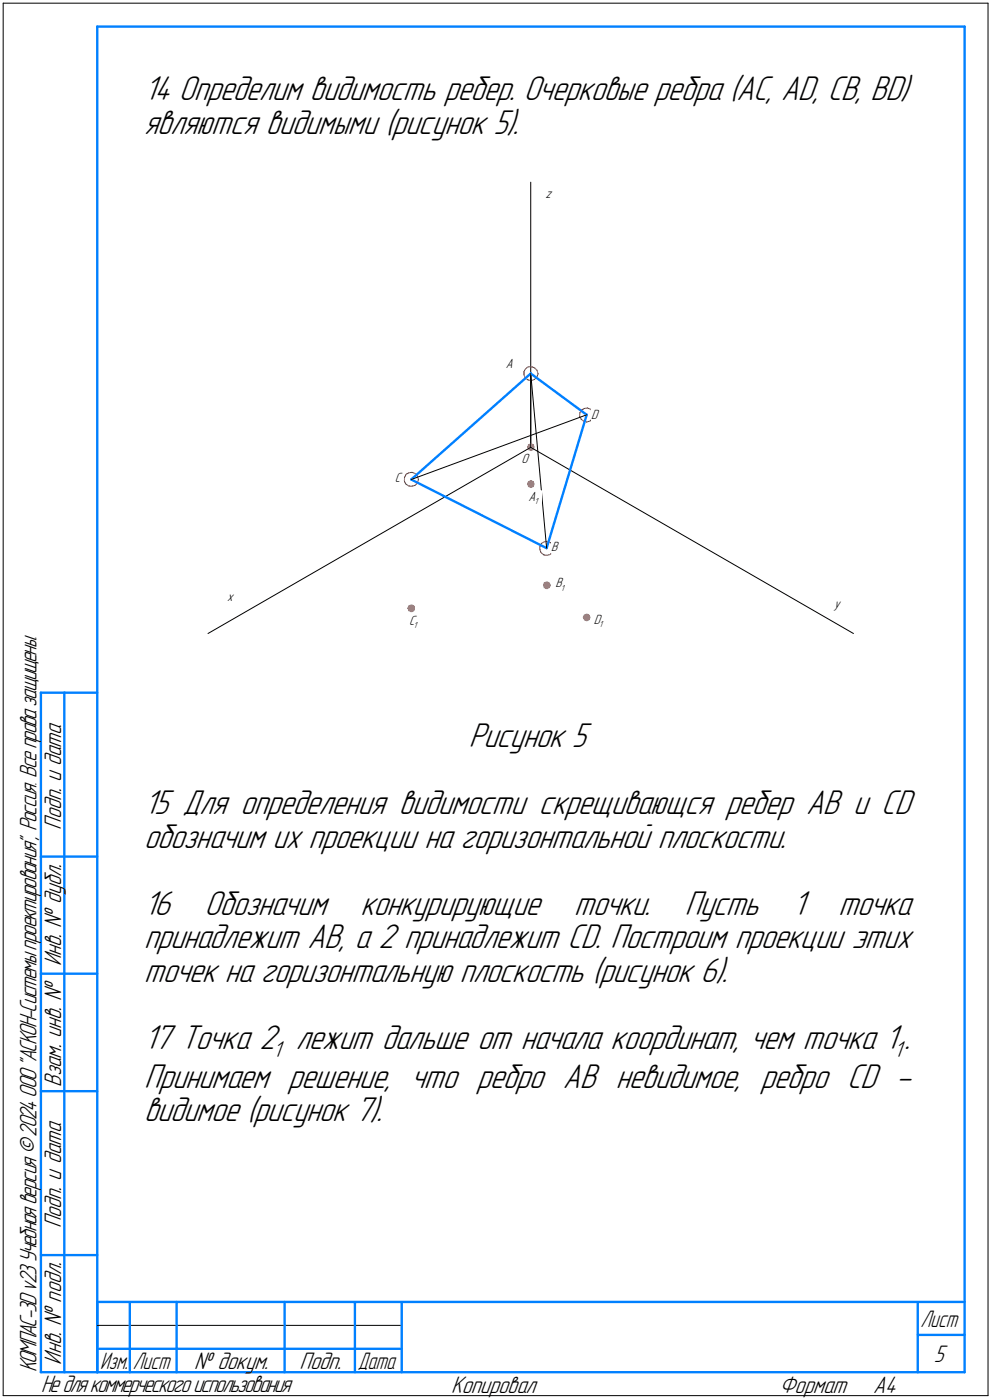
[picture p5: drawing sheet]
<svg xmlns="http://www.w3.org/2000/svg" width="212mm" height="299mm" viewBox="0 0 212 299" stroke-linecap="round" stroke-linejoin="round" font-family="sans-serif">
<path d="M.7 .7h210zM.7 .7v297zM210.7 .7v297zM113.2 38.9v56.5zM113.2 79.7v15.7zM113.2 79.7l3.4 37.2zM113.2 95.4l68.8 39.7zM87.7 102.3l37.4-13.8zM44.4 135.1l68.8-39.7zM.7 297.7h210zM20.7 282.7h65z" fill="none" stroke="#000" stroke-width=".21"/>
<g fill="none" stroke="#0080ff" stroke-width=".51">
<path d="M20.7 5.7h185zM20.7 5.7v287zM205.7 5.7v287zM113.2 79.7l11.9 8.8zM125.1 88.5l-8.5 28.4zM87.7 102.3l28.9 14.6zM87.7 102.3l25.5-22.6zM8.7 147.7v145zM8.7 147.7h12zM13.7 147.7v145zM8.7 182.7h12zM8.7 207.7h12z"/>
<path d="M8.7 232.7h12zM8.7 267.7h12zM20.7 277.7h185zM20.7 277.7v15zM27.7 277.7v15zM37.7 277.7v15zM60.7 277.7v15zM75.7 277.7v15zM85.7 277.7v15zM195.7 277.7v15zM8.7 292.7h12zM20.7 292.7h185z"/>
<path d="M20.7 287.7h7zM27.7 287.7h10zM37.7 287.7h23zM60.7 287.7h15zM75.7 287.7h10zM195.7 284.7h10z"/>
</g>
<g fill="#ff8080" stroke="#ff8080" stroke-width=".21">
<path d="M113 94.7h.5zM112.9 94.7h.7zM112.6 94.8h1.2zM112.6 94.9h1.3zM112.6 95h1.3zM112.6 95.1h1.3zM112.5 95.2h1.5zM112.5 95.2h1.5zM112.5 95.3h1.5zM112.4 95.4h1.6zM112.5 95.5h1.5zM112.5 95.6h1.5zM112.5 95.7h1.4zM112.6 95.8h1.3zM112.6 95.8h1.3zM112.6 95.9h1.2zM112.9 96h.7zM113 96.1h.5z"/>
<path d="M113 102.5h.5zM112.9 102.6h.7zM112.6 102.7h1.2zM112.6 102.8h1.3zM112.6 102.9h1.3zM112.5 103h1.4zM112.5 103h1.5zM112.5 103.1h1.5zM112.4 103.2h1.6zM112.5 103.3h1.5zM112.5 103.4h1.5zM112.5 103.5h1.5zM112.6 103.5h1.3zM112.6 103.6h1.3zM112.6 103.7h1.3zM112.6 103.8h1.2zM112.9 103.9h.7zM113 104h.5z"/>
<path d="M116.4 124.1h.4zM116.2 124.2h.8zM116 124.3h1.2zM116 124.4h1.3zM116 124.5h1.3zM115.9 124.5h1.4zM115.9 124.6h1.4zM115.9 124.7h1.5zM115.8 124.8h1.6zM115.9 124.9h1.5zM115.9 125h1.5zM115.9 125.1h1.4zM116 125.1h1.3zM116 125.2h1.3zM116 125.3h1.3zM116 125.4h1.2zM116.2 125.5h.8zM116.4 125.6h.4z"/>
<path d="M87.5 129h.5zM87.4 129.1h.7zM87.1 129.2h1.2zM87.1 129.3h1.3zM87 129.4h1.4zM87 129.5h1.4zM87 129.5h1.5zM87 129.6h1.5zM86.9 129.7h1.6zM87 129.8h1.5zM87 129.9h1.5zM87 130h1.5zM87 130h1.4zM87.1 130.1h1.3zM87.1 130.2h1.3zM87.1 130.3h1.2zM87.4 130.4h.7zM87.5 130.5h.5z"/>
<path d="M125 131h.3zM124.8 131.1h.7zM124.5 131.1h1.1zM124.5 131.2h1.2zM124.5 131.3h1.2zM124.5 131.4h1.3zM124.4 131.5h1.4zM124.4 131.6h1.5zM124.3 131.7h1.6zM124.4 131.7h1.5zM124.4 131.8h1.5zM124.5 131.9h1.3zM124.5 132h1.3zM124.5 132.1h1.2zM124.5 132.2h1.2zM124.5 132.2h1.1zM124.8 132.3h.7zM125 132.4h.3z"/>
</g>
<g fill="none" stroke="#f00" stroke-width=".21">
<path d="M111.8 79.2v.7zM111.8 79.9l.2 .7zM112.1 78.7l.6-.5zM112.1 78.7l-.3 .5zM112.7 78.2h.8zM113.5 78.2l.5 .3zM114 78.5l.6 .5zM114.6 79l.1 .7zM114.7 79.8l-.2 .7zM114.7 79.7v.1zM112 80.6l.6 .4zM112.6 81l.7 .2z"/>
<path d="M113.3 81.2l.7-.3zM114 80.9l.5-.4zM123.6 88.8l.4 .6zM123.7 88.1l-.1 .7zM124 89.4l.5 .4zM124 87.5l.6-.4zM124 87.5l-.3 .6zM124.5 89.8l.6 .2zM124.6 87.1l.7-.1zM125.1 90l.7-.2zM125.3 87l.7 .3zM125.8 89.8l.5-.5z"/>
<path d="M126 87.3l.4 .5zM126.4 87.8l.2 .7zM126.6 88.6l-.3 .7zM126.6 88.5v.1zM86.2 102.5l.3 .7zM86.3 101.9l-.1 .6zM86.5 103.2l.6 .4zM86.6 101.2l.6-.4zM86.6 101.2l-.3 .7zM87.1 103.6l.7 .1zM87.2 100.8h.7zM87.8 103.7l.7-.2z"/>
<path d="M87.9 100.8l.7 .2zM88.5 103.5l.5-.5zM88.6 101l.5 .6zM89.1 101.6l.1 .7zM89.2 102.4l-.2 .6zM89.2 102.4h.1M115.1 116.6v.7zM115.1 117.3l.3 .6zM115.4 117.9l.6 .5zM115.5 115.9l.6-.3zM115.5 115.9l-.4 .7zM116 118.4h.7z"/>
<path d="M116.1 115.6l.7-.1zM116.7 118.4l.6-.1zM116.8 115.5l.6 .2zM117.3 118.3l.6-.5zM117.4 115.7l.5 .5zM117.9 116.2l.2 .7zM118.1 117.1l-.2 .7zM118.1 116.9v.2z"/>
</g>
<g fill="#fff" stroke="#fff" stroke-width=".21">
<path d="M48.4 125.9h1.8zM48.4 126h1.8zM48.4 126.1h1.8zM48.4 126.2h1.8zM48.4 126.2h1.8zM48.4 126.3h1.8zM48.4 126.4h1.8zM48.4 126.5h1.8zM48.4 126.6h1.8zM48.4 126.7h1.8zM48.4 126.7h1.8zM48.4 126.8h1.8zM48.4 126.9h1.8zM48.4 127h1.8zM48.4 127.1h1.8zM48.4 127.2h1.8zM48.4 127.3h1.8zM48.4 127.3h1.8zM48.4 127.4h1.8zM48.4 127.5h1.8zM48.4 127.6h1.8zM48.4 127.7h1.8zM48.4 127.8h1.8zM48.4 127.8h1.8zM48.4 127.9h1.8zM48.4 128h1.8zM48.4 128.1h1.8zM48.4 128.2h1.8zM48.4 128.3h1.8zM48.4 128.4h1.8zM48.4 128.4h1.8zM48.4 128.5h1.8zM48.4 128.6h1.8z"/>
<path d="M116.3 40.1h1.9zM116.3 40.2h1.9zM116.3 40.3h1.9zM116.3 40.4h1.9zM116.3 40.5h1.9zM116.3 40.6h1.9zM116.3 40.6h1.9zM116.3 40.7h1.9zM116.3 40.8h1.9zM116.3 40.9h1.9zM116.3 41h1.9zM116.3 41.1h1.9zM116.3 41.1h1.9zM116.3 41.2h1.9zM116.3 41.3h1.9zM116.3 41.4h1.9zM116.3 41.5h1.9zM116.3 41.6h1.9zM116.3 41.7h1.9zM116.3 41.7h1.9zM116.3 41.8h1.9zM116.3 41.9h1.9zM116.3 42h1.9zM116.3 42.1h1.9zM116.3 42.2h1.9zM116.3 42.2h1.9zM116.3 42.3h1.9zM116.3 42.4h1.9zM116.3 42.5h1.9zM116.3 42.6h1.9zM116.3 42.7h1.9zM116.3 42.8h1.9zM116.3 42.8h1.9z"/>
<path d="M178 127.5h2.3zM178 127.6h2.3zM178 127.7h2.3zM178 127.8h2.3zM178 127.8h2.3zM178 127.9h2.3zM178 128h2.3zM178 128.1h2.3zM178 128.2h2.3zM178 128.3h2.3zM178 128.4h2.3zM178 128.4h2.3zM178 128.5h2.3zM178 128.6h2.3zM178 128.7h2.3zM178 128.8h2.3zM178 128.9h2.3zM178 128.9h2.3zM178 129h2.3zM178 129.1h2.3zM178 129.2h2.3zM178 129.3h2.3zM178 129.4h2.3zM178 129.5h2.3zM178 129.5h2.3zM178 129.6h2.3zM178 129.7h2.3zM178 129.8h2.3zM178 129.9h2.3zM178 130h2.3zM178 130h2.3zM178 130.1h2.3zM178 130.2h2.3z"/>
<path d="M112.8 104.6h2.7zM112.8 104.7h2.7zM112.8 104.8h2.7zM112.8 104.9h2.7zM112.8 105h2.7zM112.8 105.1h2.7zM112.8 105.2h2.7zM112.8 105.2h2.7zM112.8 105.3h2.7zM112.8 105.4h2.7zM112.8 105.5h2.7zM112.8 105.6h2.7zM112.8 105.7h2.7zM112.8 105.7h2.7zM112.8 105.8h2.7zM112.8 105.9h2.7zM112.8 106h2.7zM112.8 106.1h2.7zM112.8 106.2h2.7zM112.8 106.3h2.7zM112.8 106.3h2.7zM112.8 106.4h2.7zM112.8 106.5h2.7zM112.8 106.6h2.7zM112.8 106.7h2.7zM112.8 106.8h2.7zM112.8 106.8h2.7zM112.8 106.9h2.7zM112.8 107h2.7zM112.8 107.1h2.7zM112.8 107.2h2.7zM112.8 107.3h2.7zM112.8 107.4h2.7zM112.8 107.4h2.7zM112.8 107.5h2.7zM112.8 107.6h2.7zM112.8 107.7h2.7zM112.8 107.8h2.7zM112.8 107.9h2.7z"/>
<path d="M107.9 76.2h2.7zM107.9 76.3h2.7zM107.9 76.4h2.7zM107.9 76.5h2.7zM107.9 76.5h2.7zM107.9 76.6h2.7zM107.9 76.7h2.7zM107.9 76.8h2.7zM107.9 76.9h2.7zM107.9 77h2.7zM107.9 77h2.7zM107.9 77.1h2.7zM107.9 77.2h2.7zM107.9 77.3h2.7zM107.9 77.4h2.7zM107.9 77.5h2.7zM107.9 77.6h2.7zM107.9 77.6h2.7zM107.9 77.7h2.7zM107.9 77.8h2.7zM107.9 77.9h2.7zM107.9 78h2.7zM107.9 78.1h2.7zM107.9 78.1h2.7zM107.9 78.2h2.7zM107.9 78.3h2.7zM107.9 78.4h2.7zM107.9 78.5h2.7zM107.9 78.6h2.7zM107.9 78.7h2.7zM107.9 78.7h2.7zM107.9 78.8h2.7zM107.9 78.9h2.7zM107.9 79h2.7z"/>
<path d="M118.5 123.1h2.6zM118.5 123.2h2.6zM118.5 123.3h2.6zM118.5 123.4h2.6zM118.5 123.4h2.6zM118.5 123.5h2.6zM118.5 123.6h2.6zM118.5 123.7h2.6zM118.5 123.8h2.6zM118.5 123.9h2.6zM118.5 124h2.6zM118.5 124h2.6zM118.5 124.1h2.6zM118.5 124.2h2.6zM118.5 124.3h2.6zM118.5 124.4h2.6zM118.5 124.5h2.6zM118.5 124.5h2.6zM118.5 124.6h2.6zM118.5 124.7h2.6zM118.5 124.8h2.6zM118.5 124.9h2.6zM118.5 125h2.6zM118.5 125.1h2.6zM118.5 125.1h2.6zM118.5 125.2h2.6zM118.5 125.3h2.6zM118.5 125.4h2.6zM118.5 125.5h2.6zM118.5 125.6h2.6zM118.5 125.6h2.6zM118.5 125.7h2.6zM118.5 125.8h2.6zM118.5 125.9h2.6zM118.5 126h2.6zM118.5 126.1h2.6zM118.5 126.2h2.6zM118.5 126.2h2.6zM118.5 126.3h2.6z"/>
<path d="M117.6 115.3h1.9zM117.6 115.4h1.9zM117.6 115.5h1.9zM117.6 115.6h1.9zM117.6 115.7h1.9zM117.6 115.7h1.9zM117.6 115.8h1.9zM117.6 115.9h1.9zM117.6 116h1.9zM117.6 116.1h1.9zM117.6 116.2h1.9zM117.6 116.2h1.9zM117.6 116.3h1.9zM117.6 116.4h1.9zM117.6 116.5h1.9zM117.6 116.6h1.9zM117.6 116.7h1.9zM117.6 116.8h1.9zM117.6 116.8h1.9zM117.6 116.9h1.9zM117.6 117h1.9zM117.6 117.1h1.9zM117.6 117.2h1.9zM117.6 117.3h1.9zM117.6 117.3h1.9zM117.6 117.4h1.9zM117.6 117.5h1.9zM117.6 117.6h1.9zM117.6 117.7h1.9zM117.6 117.8h1.9zM117.6 117.9h1.9zM117.6 117.9h1.9zM117.6 118h1.9z"/>
<path d="M87.3 131.1h2.4zM87.3 131.2h2.4zM87.3 131.3h2.4zM87.3 131.4h2.4zM87.3 131.5h2.4zM87.3 131.6h2.4zM87.3 131.7h2.4zM87.3 131.7h2.4zM87.3 131.8h2.4zM87.3 131.9h2.4zM87.3 132h2.4zM87.3 132.1h2.4zM87.3 132.2h2.4zM87.3 132.2h2.4zM87.3 132.3h2.4zM87.3 132.4h2.4zM87.3 132.5h2.4zM87.3 132.6h2.4zM87.3 132.7h2.4zM87.3 132.8h2.4zM87.3 132.8h2.4zM87.3 132.9h2.4zM87.3 133h2.4zM87.3 133.1h2.4zM87.3 133.2h2.4zM87.3 133.3h2.4zM87.3 133.3h2.4zM87.3 133.4h2.4zM87.3 133.5h2.4zM87.3 133.6h2.4zM87.3 133.7h2.4zM87.3 133.8h2.4zM87.3 133.9h2.4zM87.3 133.9h2.4zM87.3 134h2.4zM87.3 134.1h2.4zM87.3 134.2h2.4zM87.3 134.3h2.4zM87.3 134.4h2.4z"/>
<path d="M84.2 100.8h1.8zM84.2 100.8h1.8zM84.2 100.9h1.8zM84.2 101h1.8zM84.2 101.1h1.8zM84.2 101.2h1.8zM84.2 101.3h1.8zM84.2 101.3h1.8zM84.2 101.4h1.8zM84.2 101.5h1.8zM84.2 101.6h1.8zM84.2 101.7h1.8zM84.2 101.8h1.8zM84.2 101.9h1.8zM84.2 101.9h1.8zM84.2 102h1.8zM84.2 102.1h1.8zM84.2 102.2h1.8zM84.2 102.3h1.8zM84.2 102.4h1.8zM84.2 102.4h1.8zM84.2 102.5h1.8zM84.2 102.6h1.8zM84.2 102.7h1.8zM84.2 102.8h1.8zM84.2 102.9h1.8zM84.2 103h1.8zM84.2 103h1.8zM84.2 103.1h1.8zM84.2 103.2h1.8zM84.2 103.3h1.8zM84.2 103.4h1.8zM84.2 103.5h1.8z"/>
<path d="M126.7 131h2.5zM126.7 131.1h2.5zM126.7 131.1h2.5zM126.7 131.2h2.5zM126.7 131.3h2.5zM126.7 131.4h2.5zM126.7 131.5h2.5zM126.7 131.6h2.5zM126.7 131.7h2.5zM126.7 131.7h2.5zM126.7 131.8h2.5zM126.7 131.9h2.5zM126.7 132h2.5zM126.7 132.1h2.5zM126.7 132.2h2.5zM126.7 132.2h2.5zM126.7 132.3h2.5zM126.7 132.4h2.5zM126.7 132.5h2.5zM126.7 132.6h2.5zM126.7 132.7h2.5zM126.7 132.8h2.5zM126.7 132.8h2.5zM126.7 132.9h2.5zM126.7 133h2.5zM126.7 133.1h2.5zM126.7 133.2h2.5zM126.7 133.3h2.5zM126.7 133.3h2.5zM126.7 133.4h2.5zM126.7 133.5h2.5zM126.7 133.6h2.5zM126.7 133.7h2.5zM126.7 133.8h2.5zM126.7 133.9h2.5zM126.7 133.9h2.5zM126.7 134h2.5zM126.7 134.1h2.5zM126.7 134.2h2.5z"/>
<path d="M126.1 87.2h2zM126.1 87.3h2zM126.1 87.4h2zM126.1 87.5h2zM126.1 87.5h2zM126.1 87.6h2zM126.1 87.7h2zM126.1 87.8h2zM126.1 87.9h2zM126.1 88h2zM126.1 88.1h2zM126.1 88.1h2zM126.1 88.2h2zM126.1 88.3h2zM126.1 88.4h2zM126.1 88.5h2zM126.1 88.6h2zM126.1 88.6h2zM126.1 88.7h2zM126.1 88.8h2zM126.1 88.9h2zM126.1 89h2zM126.1 89.1h2zM126.1 89.2h2zM126.1 89.2h2zM126.1 89.3h2zM126.1 89.4h2zM126.1 89.5h2zM126.1 89.6h2zM126.1 89.7h2zM126.1 89.7h2zM126.1 89.8h2zM126.1 89.9h2z"/>
</g>
<g font-size="7.8">
<text x="30.7" y="21.4">14 Определим видимость ребер. Очерковые ребра (AC, AD, CB, BD)</text>
<text x="30.7" y="28.5">являются видимыми (рисунок 5).</text>
<text x="100" y="159.4">Рисунок 5</text>
<text x="30.7" y="173.7">15 Для определения видимости скрещивающся ребер AB и CD</text>
<text x="30.7" y="180.8">обозначим их проекции на горизонтальной плоскости.</text>
<text x="30.7" y="195.1">16</text>
<text x="43.6" y="195.1">Обозначим</text>
<text x="76.9" y="195.1">конкурирующие</text>
<text x="122.5" y="195.1">точки.</text>
<text x="146.1" y="195.1">Пусть</text>
<text x="169.1" y="195.1">1</text>
<text x="178.8" y="195.1">точка</text>
<text x="30.7" y="202.3">принадлежит AB, а 2 принадлежит CD. Построим проекции этих</text>
<text x="30.7" y="209.4">точек на горизонтальную плоскость (рисунок 6).</text>
<text x="30.7" y="223.7">17 Точка 2 лежит дальше от начала координат, чем точка 1 .</text>
<text x="30.7" y="232">Принимаем решение, что ребро AB невидимое, ребро CD -</text>
<text x="30.7" y="239.2">видимое (рисунок 7).</text>
</g>
<g font-size="5.4">
<text x="13" y="177" transform="rotate(-90 13 177)">Подп. и дата</text>
<text x="13" y="206.1" transform="rotate(-90 13 206.1)">Инв. № дубл.</text>
<text x="13" y="231.8" transform="rotate(-90 13 231.8)">Взам. инв. №</text>
<text x="13" y="262" transform="rotate(-90 13 262)">Подп. и дата</text>
<text x="7.7" y="292.8" transform="rotate(-90 7.7 292.8)">КОМПАС-3Dv23Учебнаяверсия©2024ООО&quot;АСКОН-Системыпроектирования&quot;, Россия. Всеправазащищены.</text>
<text x="13" y="291.1" transform="rotate(-90 13 291.1)">Инв. № подл.</text>
<text x="41.4" y="292">№ докум.</text>
<text x="63.9" y="292">Подп.</text>
<text x="199.1" y="290.5">5</text>
<text x="8.8" y="297">Недлякоммерческогоиспользования</text>
<text x="96.3" y="297">Копировал</text>
<text x="166.2" y="297">Формат</text>
<text x="186.3" y="297">A4</text>
</g>
<g font-size="5.3">
<text x="196.4" y="283">Лист</text>
<text x="21.4" y="292">Изм.</text>
<text x="28.4" y="292">Лист</text>
<text x="76.4" y="292">Дата</text>
</g>
<g font-size="5.1">
<text x="58.2" y="225.4">1</text>
<text x="190.6" y="225.4">1</text>
</g>
<g font-size="3">
<text x="116.4" y="42.3">z</text>
<text x="107.9" y="78.4">A</text>
<text x="126.1" y="89.4">D</text>
<text x="111.2" y="98.7">О</text>
<text x="84.2" y="102.9">C</text>
<text x="112.8" y="106.8">A</text>
<text x="117.6" y="117.5">B</text>
<text x="118.5" y="125.3">B</text>
<text x="48.4" y="128.1">x</text>
<text x="177.9" y="129.7">y</text>
<text x="87.3" y="133.3">C</text>
<text x="126.6" y="133.2">D</text>
</g>
<g font-size="2">
<text x="114" y="107.5">1</text>
<text x="119.6" y="126">1</text>
<text x="88.2" y="134">1</text>
<text x="127.8" y="133.8">1</text>
</g>
</svg>
